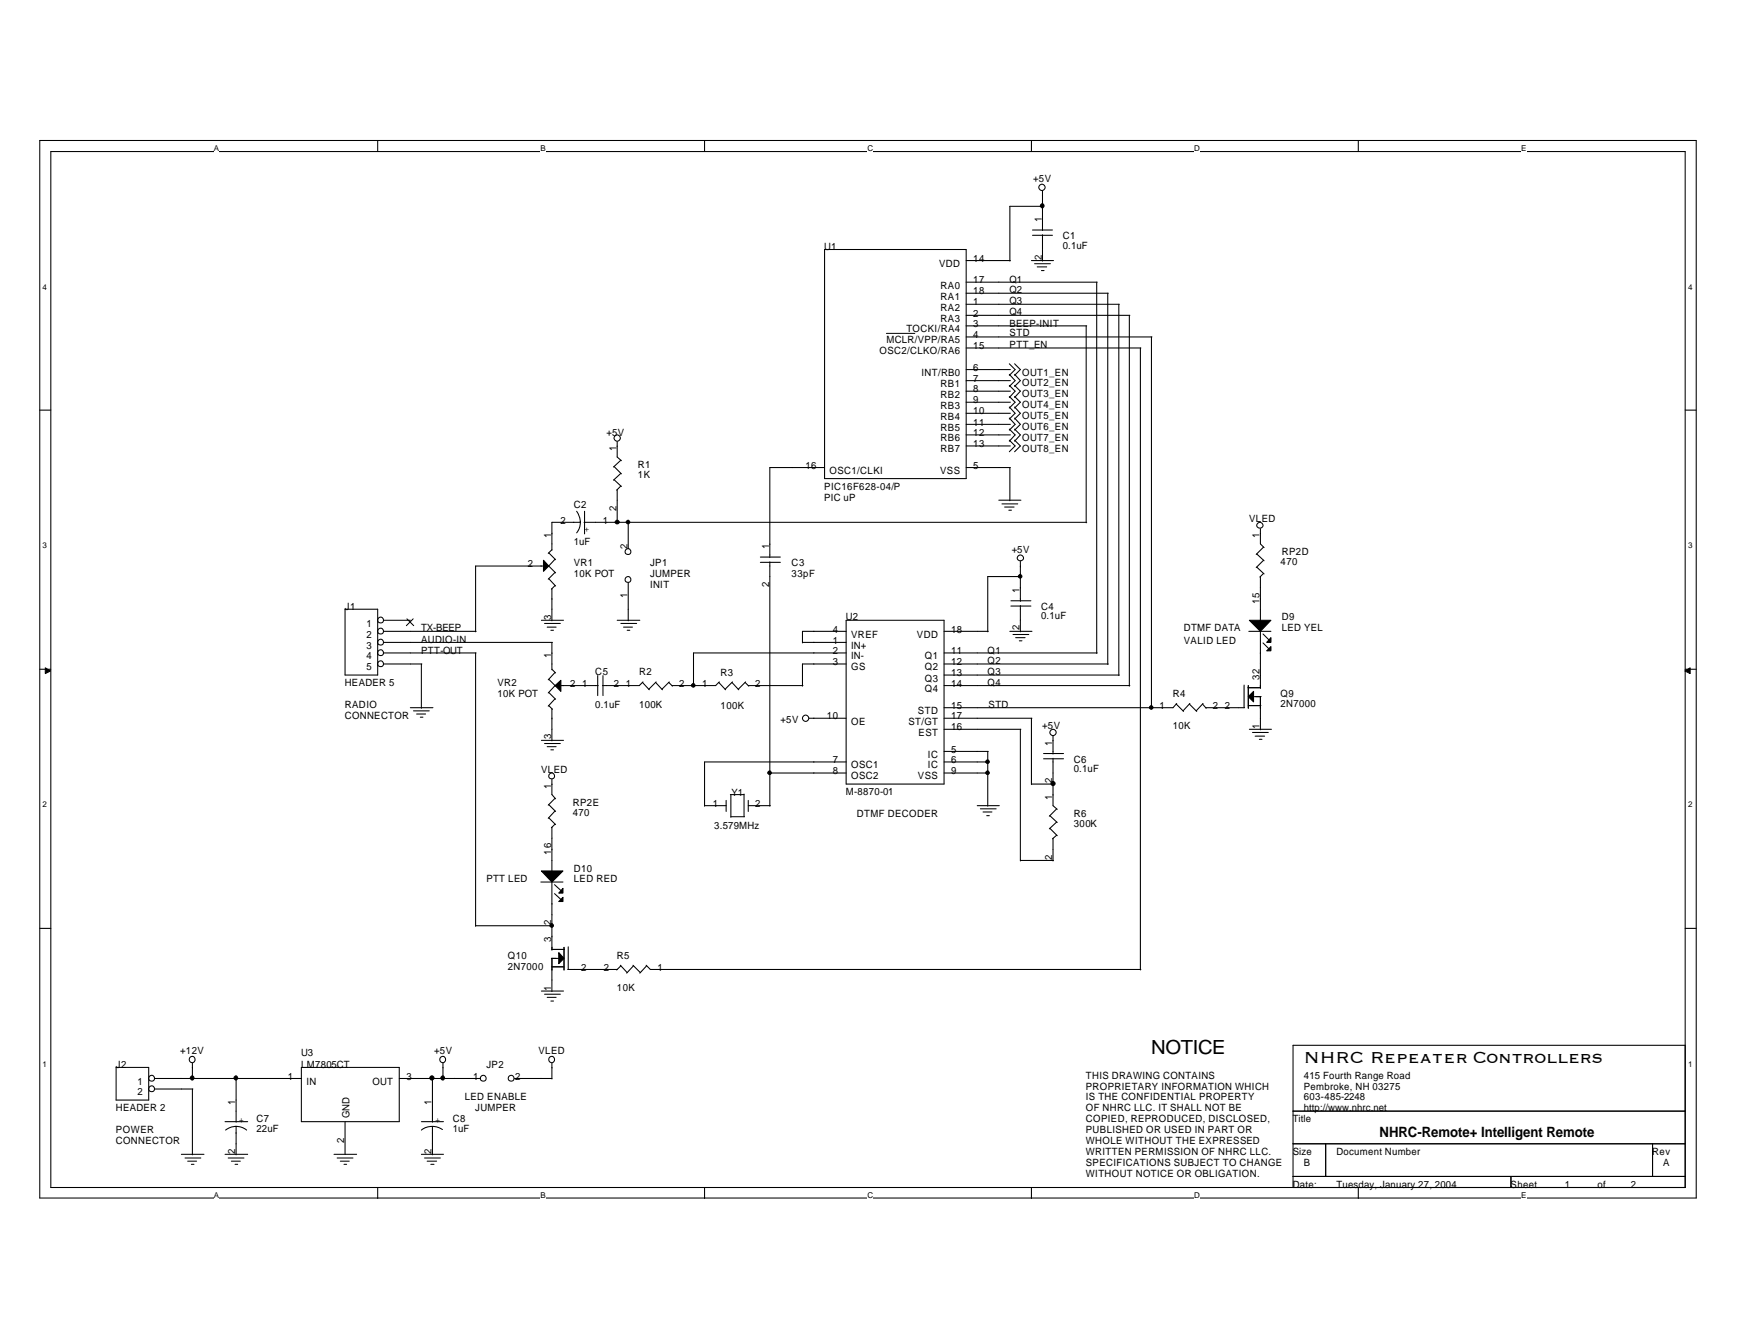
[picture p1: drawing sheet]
<svg xmlns="http://www.w3.org/2000/svg" width="279mm" height="216mm" viewBox="0 0 279 216" stroke-linecap="round" stroke-linejoin="round" font-family="sans-serif">
<path d="M6.4 22.6h266.4v170h-266.4zM8.2 24.4h262.9v166.5h-262.9z" fill="none" stroke="#000" stroke-width=".17"/>
<g fill="#fff">
<path d="M34.4 23.1h.7v1.5h-.7z"/>
<path d="M34.4 191.4h.7v1.5h-.7z"/>
</g>
<path d="M60.8 22.6v1.8M60.8 190.9v1.8" fill="none" stroke="#000" stroke-width=".17"/>
<g fill="#fff">
<path d="M87 23.1h.8v1.5h-.8z"/>
<path d="M87 191.4h.8v1.5h-.8z"/>
</g>
<path d="M113.3 22.6v1.8M113.3 190.9v1.8" fill="none" stroke="#000" stroke-width=".17"/>
<g fill="#fff">
<path d="M139.5 23.1h1v1.5h-1z"/>
<path d="M139.5 191.4h1v1.5h-1z"/>
</g>
<path d="M165.9 22.6v1.8M165.9 190.9v1.8" fill="none" stroke="#000" stroke-width=".17"/>
<g fill="#fff">
<path d="M192.1 23.1h.9v1.5h-.9z"/>
<path d="M192.1 191.4h.9v1.5h-.9z"/>
</g>
<path d="M218.5 22.6v1.8M218.5 190.9v1.8" fill="none" stroke="#000" stroke-width=".17"/>
<g fill="#fff">
<path d="M244.7 23.1h.8v1.5h-.8z"/>
<path d="M244.7 191.4h.8v1.5h-.8z"/>
<path d="M6.9 45.4h.6v1.4h-.6z"/>
<path d="M271.5 45.4h.7v1.4h-.7z"/>
<path d="M6.9 87h.6v1.4h-.6z"/>
<path d="M271.5 87h.7v1.4h-.7z"/>
</g>
<path d="M6.4 65.9h1.8M271.1 65.9h1.7" fill="none" stroke="#000" stroke-width=".17"/>
<g fill="#fff">
<path d="M6.9 128.6h.6v1.4h-.6z"/>
<path d="M271.5 128.6h.7v1.4h-.7z"/>
</g>
<path d="M6.4 107.6h1.8M271.1 107.6h1.7" fill="none" stroke="#000" stroke-width=".17"/>
<g fill="#000" stroke="#000" stroke-width=".16">
<path d="M7.3 107.4l.8 .5-.8 .4z" fill-rule="evenodd"/>
<path d="M271 107.9l.9-.5v.9z" fill-rule="evenodd"/>
</g>
<g fill="#fff">
<path d="M6.9 170.3h.6v1.4h-.6z"/>
<path d="M271.5 170.3h.7v1.4h-.7z"/>
</g>
<g fill="none" stroke="#000" stroke-width=".17">
<path d="M166.1 37.8h3.2M166.1 37h3.2M167.7 30.7v6.4M167.7 37.7v4.3M167.8 33.2h-5.4v8.8M132.6 40.1h22.8v36.8h-22.8zM155.4 41.9h7.1M155.4 45.4h21.1M155.4 47.1h22.9M155.4 48.9h24.6M155.4 50.7h26.3M155.4 59.4h7.1"/>
<path d="M155.4 52.4h19.4M155.4 55.9h28.1M155.4 54.2h29.9M162.4 58.5l.9 .9-.9 .9M163.2 58.5l.9 .9-.9 .9M165.9 41.9h3.6M166.4 42.4h2.6M166.8 42.9h1.6M167.5 43.5h.4M174.7 52.4v31.7M176.4 45.4v59.7M178.2 47.1v59.7"/>
<path d="M180 48.9v59.7M181.7 50.7v59.6M183.4 55.9v100M185.2 54.2v59.7M98.8 75l1.2 1.2M98.8 77.1l1.2 1.1M99.3 71v2.5l.7 .6M99.3 78.7v5.4M99.9 74l-1.2 1.1M99.9 76.1l-1.2 1.1M99.9 78.1l-.7 .7M132.6 75.2h-8.8v14.4"/>
<path d="M155.4 61.2h7.1M155.4 62.9h7.1M155.4 64.7h7.1M155.4 66.4h7.1M155.4 68.2h7.1M155.4 69.9h7.1M155.4 71.7h7.1M155.4 75.2h7.1M162.4 60.2l.9 1-.9 .9M162.4 62l.9 .9-.9 1M162.4 63.7l.9 1-.9 .9M162.4 65.4l.9 1-.9 1"/>
<path d="M162.4 67.2l.9 1-.9 1M162.4 69l.9 .9-.9 1M162.4 70.8l.9 .9-.9 .9M162.4 75.2v5.3M163.2 60.2l.9 1-.9 .9M163.2 62l.9 .9-.9 1M163.2 63.7l.9 1-.9 .9M163.2 65.4l.9 1-.9 1M163.2 67.2l.9 1-.9 1M163.2 69l.9 .9-.9 1M163.2 70.8l.9 .9-.9 .9M55.5 97.9h5.3v10.6h-5.3z"/>
<path d="M61.8 99.7h4.2M87.1 99.7h3.5M87.4 91h-10.9v10.6M88.3 88.9l1.1 1.1M88.3 91l1.1 1.1M88.3 93l1.1 1.2M88.8 94.6v5.2M88.8 88.4l-.6 .6M89.3 89.9l-1.1 1.2M89.3 92l-1.1 1.1M89.3 94.1l-.6 .6M92.8 82.2l.4 1 .1 .8"/>
<path d="M93.3 84l-.2 1-.3 .7M93.3 84h-4.5v4.5M93.9 84h80.9M94 82.2v3.6M99.3 99.7h3.6M101.1 84v4.2M101.1 93.7v6.1M122.3 90.4h3.2M122.3 89.6h3.2M123.8 90.3v39.3M136.1 99.7h15.8v26.3h-15.8zM160.7 80.4h3.5"/>
<path d="M161.2 81h2.5M161.6 81.5h1.5M162.3 82h.4M162.6 97.4h3.2M162.6 96.6h3.2M164.1 90.2v6.5M164.1 97.3v4.3M164.2 92.7h-5.3v8.9M202.1 89l1.2 1.1M202.1 91.2l1.2 1.1M202.7 85v2.4l.6 .6M202.7 92.7v7.1"/>
<path d="M203.2 87.9l-1.1 1.2M203.2 90.1l-1.1 1.1M203.2 92.2l-.5 .6M61.8 101.5h14.8M61.8 103.3h27.1M61.8 105h14.8M61.8 106.7h6.1M66 113.8h3.6M66.5 114.3h2.5M67 114.8h1.5M67.6 115.3h.4M67.8 106.7v7.2"/>
<path d="M76.5 105v43.9M87.1 119h3.5M87.6 119.5h2.5M87.6 100.2h2.5M88 100.8h1.5M88.3 109.2l1.1 1.1M88.3 111.3l1.1 1.1M88.3 113.4l.6 .6M88.6 101.3h.4M88.8 103.3v4.4M88.8 113.9v5.2M88.8 107.6l.6 .6"/>
<path d="M89.3 108.1l-1.1 1.2M89.3 110.2l-1.1 1.2M89.3 112.3l-1.1 1.2M90.2 110.2h6M96.1 108.6v3.2M97 108.6v3.2M99.9 100.2h2.5M100.3 100.8h1.4M100.9 101.3h.4M103.3 109.7l1.1 1.2M103.4 109.6l-.6 .6h-5.9M105.5 109.7l1.1 1.2"/>
<path d="M105.5 109.6l-1.1 1.2M107.6 109.7l.6 .6M107.7 109.6l-1.2 1.2M115.6 109.7l1.1 1.2M115.7 109.6l-.6 .6h-7M117.7 109.7l1.1 1.2M117.8 109.6l-1.2 1.2M119.8 109.7l.6 .6M119.9 109.6l-1.2 1.2M120.4 110.2h8.8M129.1 103.3h7M130.2 115.5h5.9"/>
<path d="M136.1 101.5h-7v1.9M136.1 105h-24.5v5.3M136.1 106.7h-7v3.6M151.9 101.5h7.1M151.9 117.2h12.3M151.9 115.5h14.1M151.9 110.2h29.8M151.9 105h24.6M151.9 106.7h26.4M151.9 108.5h28.1M162.4 101.5h3.6M162.9 102h2.6"/>
<path d="M163.4 102.5h1.5M164 103h.4M164.1 117.2v21.2M165.9 115.5v10.6M169.4 118.3v2.9M189.2 113.2l1.2 1.2M189.3 113.1l-.6 .7h-36.8M191.3 113.2l1.2 1.2M191.4 113.1l-1.1 1.2M193.4 113.2l.6 .7M193.5 113.1l-1.1 1.2M193.9 113.8h6.3"/>
<path d="M200.1 110.1v3.7M200.7 110.6h2M200.8 110.2v3.7M200.8 113.4h2M200.9 101.5h3.5M201 117.2h3.5M201.5 117.8h2.5M201.6 112h1.2M201.9 118.3h1.5M202.6 118.9h.4M202.7 101.5v9.1M202.7 112v5.3"/>
<path d="M203.2 101.9l.9 .9M203.2 103.4l.9 .9M88 120h1.5M88.3 129.3l1.1 1.2M88.3 131.5l1.1 1.1M88.6 120.5h.4M88.8 125.3v2.4l.6 .7M88.8 133v7.1M89.3 128.3l-1.1 1.1M89.3 130.4l-1.1 1.2M89.3 132.5l-.6 .6M113.3 129.5h3.5"/>
<path d="M116.8 128.7v1.8M117.5 127.7h2.2M117.6 127.7v3.7M117.6 131.3h2.2M119.7 127.7v3.6M120.4 129.5h3.5M120.4 128.7v1.8M123.8 124.3h12.3M136.1 122.5h-22.8v7.1M151.9 124.3h7.1M151.9 122.5h7.1M151.9 120.8h7.1"/>
<path d="M157.2 129.5h3.5M157.7 130h2.5M158.1 130.5h1.5M158.7 131.1h.4M158.9 120.8v8.8M164.1 138.3h5.4M165.9 126h3.6M167.9 122h3.2M167.9 121.1h3.2M168.9 131.1l1.2 1.1M168.9 133.2l1.2 1.1M169.4 121.9v7.6l.7 .6"/>
<path d="M169.4 134.8v3.6M170 130l-1.2 1.2M170 132.1l-1.2 1.1M170 134.3l-.7 .6M6.4 149.2h1.8M76.5 148.8h12.4M87 141.8h3.6M87.1 159.3h3.5M87.6 159.8h2.5M88.7 154.1h1.2M88.7 155.4h2M88.8 141.8v10.9"/>
<path d="M88.8 154.1v5.3M88.8 152.6h2M89.2 142.2l1 1M89.2 143.7l1 .9M90.7 152.3v3.6M91.3 155.9h8M91.4 152.2v3.7M99.8 155.2l1.1 1.2M99.9 155.3l-.7 .6M101.8 155.2l1.2 1.2M101.9 155.3l-1.1 1.1M103.9 155.2l.7 .7h78.9"/>
<path d="M104 155.3l-1.1 1.1M271.1 149.2h1.7M18.7 171.6h5.2v5.2h-5.2zM24.9 173.4h23.6M24.9 175.1h6.1M30.9 170.9v2.6M30.9 175.1v10.6M38 173.3v7.1M48.5 171.6h15.7v8.7h-15.7zM64.2 173.4h13.1M69.6 173.3v7.1M71.3 170.9v2.6"/>
<path d="M82.8 173.4h6M88 160.3h1.5M88.6 160.9h.4M88.8 170.9v2.6M208 168h63.1v22.9h-63.1zM208 178.6h63.1M29.2 185.6h3.6M29.8 186.2h2.5M30.2 186.7h1.4M30.8 187.2h.4M36.2 185.6h3.6M36.2 180.3h3.6"/>
<path d="M36.7 186.2h2.5M37.2 186.7h1.5M37.8 187.2h.4M38 181.1l1 .2 .7 .4M38 181.1l-.8 .1-.9 .5M38 181.1v4.6M53.7 185.6h3.7M54.2 186.2h2.6M54.7 186.7h1.5M55.3 187.2h.5M55.5 180.3v5.3M67.8 185.6h3.5"/>
<path d="M67.8 180.3h3.5M68.3 186.2h2.5M68.7 186.7h1.5M69.3 187.2h.5M69.6 181.1a2.79 2.79 0 0 1 1.6 .5M69.6 181.1l-1.2 .2-.6 .4M69.6 181.1v4.6M208 183.9h63.1M208 189.1h63.1M213.2 183.9v5.2M243 189.1v1.8M265.8 183.9v5.2"/>
<circle cx="167.6" cy="30.1" r=".5"/>
<circle cx="99.3" cy="70.4" r=".5"/>
<circle cx="61.2" cy="99.7" r=".47"/>
<circle cx="101" cy="93.2" r=".47"/>
<circle cx="101" cy="88.7" r=".47"/>
<circle cx="164.2" cy="89.7" r=".48"/>
<circle cx="202.7" cy="84.4" r=".48"/>
<circle cx="61.2" cy="103.2" r=".47"/>
<circle cx="61.2" cy="101.5" r=".47"/>
<circle cx="61.2" cy="104.9" r=".47"/>
<circle cx="61.2" cy="106.7" r=".47"/>
<circle cx="129.6" cy="115.5" r=".5"/>
<circle cx="169.4" cy="117.8" r=".5"/>
<circle cx="88.7" cy="124.7" r=".47"/>
<circle cx="24.4" cy="173.3" r=".47"/>
<circle cx="24.4" cy="175" r=".47"/>
<circle cx="30.9" cy="170.3" r=".49"/>
<circle cx="71.2" cy="170.3" r=".49"/>
<circle cx="77.7" cy="173.3" r=".47"/>
<circle cx="82.2" cy="173.3" r=".47"/>
<circle cx="88.7" cy="170.3" r=".49"/>
</g>
<g fill="#000" stroke="#000" stroke-width=".17">
<path d="M87.4 90.1l.9 .9-.9 .8z" fill-rule="evenodd"/>
<path d="M201 99.7h3.4l-1.7 1.8z" fill-rule="evenodd"/>
<path d="M89.3 110.2l.9-.8v1.7z" fill-rule="evenodd"/>
<path d="M200.8 112l.8-.9v1.7z" fill-rule="evenodd"/>
<path d="M204.4 102.5v.8h-.6z" fill-rule="evenodd"/>
<path d="M203.8 104.6l.6-.7v.7z" fill-rule="evenodd"/>
<path d="M87.1 140h3.5l-1.8 1.8z" fill-rule="evenodd"/>
<path d="M90.6 142.8v.8h-.7z" fill-rule="evenodd"/>
<path d="M90.6 144.3v.6h-.7z" fill-rule="evenodd"/>
<path d="M89.9 153.1l.8 1-.8 .8z" fill-rule="evenodd"/>
<circle cx="167.6" cy="33.1" r=".31"/>
<circle cx="99.3" cy="83.9" r=".31"/>
<circle cx="101" cy="83.9" r=".29"/>
<circle cx="164.1" cy="92.6" r=".29"/>
<circle cx="111.5" cy="110.2" r=".29"/>
<circle cx="185.2" cy="113.7" r=".29"/>
<circle cx="123.8" cy="124.2" r=".29"/>
<circle cx="158.8" cy="124.2" r=".29"/>
<circle cx="158.8" cy="122.4" r=".29"/>
<circle cx="169.4" cy="126" r=".33"/>
<circle cx="88.7" cy="148.8" r=".29"/>
<circle cx="30.9" cy="173.3" r=".31"/>
<circle cx="37.9" cy="173.3" r=".31"/>
<circle cx="69.5" cy="173.3" r=".33"/>
<circle cx="71.2" cy="173.3" r=".31"/>
</g>
<path d="M142.6 53.6h4.6M65.4 99.5l1.1 1.1M66.5 99.5l-1.1 1.1" fill="none" stroke="#000" stroke-width=".16"/>
<text font-size="3.3" x="209.7" y="170.9">NHRC Repeater Controllers</text>
<text font-size="3.1" x="185.2" y="169.5">NOTICE</text>
<text font-size="2.3" x="221.9" y="182.7">NHRC-Remote+ Intelligent Remote</text>
<g font-size="1.6">
<text x="166.2" y="29.3">+5V</text>
<text x="167.6" y="35.7" transform="rotate(-90 167.6 35.7)">1</text>
<text x="132.6" y="40.2">U1</text>
<text x="167.6" y="41.8" transform="rotate(-90 167.6 41.8)">2</text>
<text x="170.9" y="38.4">C1</text>
<text x="170.9" y="40">0.1uF</text>
<text x="151" y="42.9">VDD</text>
<text x="151.3" y="46.4">RA0</text>
<text x="156.5" y="45.6">17</text>
<text x="156.5" y="47.3">18</text>
<text x="156.5" y="42.1">14</text>
<text x="162.4" y="45.5">Q1</text>
<text x="162.4" y="47.2">Q2</text>
<text x="145.8" y="53.4">TOCKI/RA4</text>
<text x="151.3" y="48.2">RA1</text>
<text x="151.3" y="50">RA2</text>
<text x="151.3" y="51.7">RA3</text>
<text x="156.5" y="49.1">1</text>
<text x="156.5" y="50.9">2</text>
<text x="156.5" y="52.6">3</text>
<text x="162.4" y="48.9">Q3</text>
<text x="162.4" y="52.5">BEEP-INIT</text>
<text x="162.4" y="50.7">Q4</text>
<text x="141.5" y="57">OSC2/CLKO/RA6</text>
<text x="142.6" y="55.2">MCLR/VPP/RA5</text>
<text x="156.5" y="59.6">6</text>
<text x="156.5" y="56.1">15</text>
<text x="156.5" y="54.4">4</text>
<text x="162.4" y="54">STD</text>
<text x="162.4" y="56">PTT_EN</text>
<text x="148.3" y="60.5">INT/RB0</text>
<text x="151.3" y="62.2">RB1</text>
<text x="151.3" y="63.9">RB2</text>
<text x="151.3" y="65.7">RB3</text>
<text x="156.5" y="61.4">7</text>
<text x="156.5" y="63.1">8</text>
<text x="156.5" y="64.9">9</text>
<text x="164.4" y="60.4">OUT1_EN</text>
<text x="164.4" y="62.1">OUT2_EN</text>
<text x="164.4" y="63.8">OUT3_EN</text>
<text x="164.4" y="65.6">OUT4_EN</text>
<text x="97.5" y="70">+5V</text>
<text x="151.3" y="67.5">RB4</text>
<text x="151.3" y="69.3">RB5</text>
<text x="151.3" y="71">RB6</text>
<text x="156.5" y="66.6">10</text>
<text x="156.5" y="68.4">11</text>
<text x="156.5" y="70.1">12</text>
<text x="156.5" y="71.9">13</text>
<text x="164.4" y="67.3">OUT5_EN</text>
<text x="164.4" y="69.1">OUT6_EN</text>
<text x="164.4" y="70.9">OUT7_EN</text>
<text x="99.1" y="72.6" transform="rotate(-90 99.1 72.6)">1</text>
<text x="102.6" y="75.3">R1</text>
<text x="102.6" y="76.8">1K</text>
<text x="129.5" y="75.4">16</text>
<text x="133.4" y="76.2">OSC1/CLKI</text>
<text x="151.2" y="76.2">VSS</text>
<text x="151.3" y="72.7">RB7</text>
<text x="156.5" y="75.4">5</text>
<text x="164.4" y="72.6">OUT8_EN</text>
<text x="92.3" y="81.7">C2</text>
<text x="99.1" y="82.1" transform="rotate(-90 99.1 82.1)">2</text>
<text x="132.6" y="78.7">PIC16F628-04/P</text>
<text x="132.6" y="80.5">PIC uP</text>
<text x="200.9" y="84">VLED</text>
<text x="88.6" y="86.5" transform="rotate(-90 88.6 86.5)">1</text>
<text x="90.2" y="84.2">2</text>
<text x="92.3" y="87.5">1uF</text>
<text x="94" y="84.8" transform="rotate(90 94 84.8)">+</text>
<text x="96.9" y="84.2">1</text>
<text x="100.9" y="88.3" transform="rotate(-90 100.9 88.3)">2</text>
<text x="123.7" y="88.3" transform="rotate(-90 123.7 88.3)">1</text>
<text x="162.7" y="88.9">+5V</text>
<text x="202.6" y="86.5" transform="rotate(-90 202.6 86.5)">1</text>
<text x="206.2" y="89.2">RP2D</text>
<text x="84.9" y="91.2">2</text>
<text x="92.3" y="91">VR1</text>
<text x="92.3" y="92.8">10K POT</text>
<text x="104.6" y="91">JP1</text>
<text x="104.6" y="92.8">JUMPER</text>
<text x="104.6" y="94.5">INIT</text>
<text x="123.7" y="94.4" transform="rotate(-90 123.7 94.4)">2</text>
<text x="127.3" y="91">C3</text>
<text x="127.3" y="92.8">33pF</text>
<text x="164" y="95.3" transform="rotate(-90 164 95.3)">1</text>
<text x="206" y="90.8">470</text>
<text x="55.5" y="98">J1</text>
<text x="58.9" y="100.8">1</text>
<text x="67.7" y="101.5">TX-BEEP</text>
<text x="88.6" y="99.7" transform="rotate(-90 88.6 99.7)">3</text>
<text x="100.9" y="96.1" transform="rotate(-90 100.9 96.1)">1</text>
<text x="133.9" y="101.7">4</text>
<text x="136.1" y="99.7">U2</text>
<text x="153" y="101.7">18</text>
<text x="164" y="101.3" transform="rotate(-90 164 101.3)">2</text>
<text x="167.5" y="98">C4</text>
<text x="167.5" y="99.6">0.1uF</text>
<text x="190.4" y="101.5">DTMF DATA</text>
<text x="202.6" y="97" transform="rotate(-90 202.6 97)">15</text>
<text x="206.2" y="99.7">D9</text>
<text x="206.2" y="101.5">LED YEL</text>
<text x="58.9" y="102.5">2</text>
<text x="58.9" y="104.3">3</text>
<text x="58.9" y="106">4</text>
<text x="58.9" y="107.8">5</text>
<text x="67.7" y="103.3">AUDIO-IN</text>
<text x="67.7" y="105.1">PTT-OUT</text>
<text x="88.6" y="105.8" transform="rotate(-90 88.6 105.8)">1</text>
<text x="133.9" y="103.5">1</text>
<text x="133.9" y="105.2">2</text>
<text x="133.9" y="106.9">3</text>
<text x="136.9" y="104.3">IN+</text>
<text x="136.9" y="106">IN-</text>
<text x="136.9" y="102.5">VREF</text>
<text x="136.9" y="107.8">GS</text>
<text x="147.5" y="102.5">VDD</text>
<text x="148.8" y="106">Q1</text>
<text x="148.8" y="107.8">Q2</text>
<text x="153" y="105.2">11</text>
<text x="153" y="106.9">12</text>
<text x="158.8" y="106.8">Q2</text>
<text x="158.8" y="105.1">Q1</text>
<text x="190.4" y="103.5">VALID LED</text>
<text x="55.5" y="113.8">RADIO</text>
<text x="55.5" y="110.3">HEADER 5</text>
<text x="80" y="110.3">VR2</text>
<text x="80" y="112">10K POT</text>
<text x="91.7" y="110.4">2</text>
<text x="93.6" y="110.4">1</text>
<text x="95.8" y="108.5">C5</text>
<text x="95.8" y="113.8">0.1uF</text>
<text x="98.7" y="110.4">2</text>
<text x="100.7" y="110.4">1</text>
<text x="102.8" y="108.5">R2</text>
<text x="102.8" y="113.8">100K</text>
<text x="109.2" y="110.4">2</text>
<text x="112.9" y="110.4">1</text>
<text x="115.9" y="108.7">R3</text>
<text x="115.9" y="114">100K</text>
<text x="121.5" y="110.4">2</text>
<text x="148.8" y="109.6">Q3</text>
<text x="148.8" y="111.3">Q4</text>
<text x="153" y="108.7">13</text>
<text x="153" y="110.4">14</text>
<text x="153" y="114">15</text>
<text x="158.8" y="108.5">Q3</text>
<text x="158.8" y="110.3">Q4</text>
<text x="159" y="113.8">STD</text>
<text x="186.5" y="114">1</text>
<text x="188.6" y="112">R4</text>
<text x="195.1" y="114">2</text>
<text x="197" y="114">2</text>
<text x="202.6" y="109.3" transform="rotate(-90 202.6 109.3)">32</text>
<text x="206" y="112">Q9</text>
<text x="206" y="113.6">2N7000</text>
<text x="55.5" y="115.6">CONNECTOR</text>
<text x="88.6" y="118.9" transform="rotate(-90 88.6 118.9)">3</text>
<text x="125.6" y="116.2">+5V</text>
<text x="133" y="115.7">10</text>
<text x="136.9" y="116.5">OE</text>
<text x="146.1" y="116.5">ST/GT</text>
<text x="147.7" y="114.8">STD</text>
<text x="147.7" y="118.3">EST</text>
<text x="153" y="117.4">16</text>
<text x="153" y="115.7">17</text>
<text x="167.6" y="117.3">+5V</text>
<text x="169.2" y="119.9" transform="rotate(-90 169.2 119.9)">1</text>
<text x="188.6" y="117.3">10K</text>
<text x="202.6" y="117.2" transform="rotate(-90 202.6 117.2)">1</text>
<text x="87" y="124.3">VLED</text>
<text x="133.9" y="124.5">8</text>
<text x="133.9" y="122.7">7</text>
<text x="136.9" y="125.3">OSC2</text>
<text x="136.9" y="123.5">OSC1</text>
<text x="147.7" y="125.3">VSS</text>
<text x="149.3" y="121.8">IC</text>
<text x="149.3" y="123.5">IC</text>
<text x="153" y="124.5">9</text>
<text x="153" y="121">5</text>
<text x="153" y="122.7">6</text>
<text x="169.2" y="125.9" transform="rotate(-90 169.2 125.9)">2</text>
<text x="172.7" y="122.6">C6</text>
<text x="172.7" y="124.1">0.1uF</text>
<text x="88.6" y="126.8" transform="rotate(-90 88.6 126.8)">1</text>
<text x="92.1" y="129.5">RP2E</text>
<text x="92.1" y="131.1">470</text>
<text x="114.6" y="129.7">1</text>
<text x="117.7" y="128">Y1</text>
<text x="121.5" y="129.7">2</text>
<text x="136.1" y="127.8">M-8870-01</text>
<text x="137.8" y="131.3">DTMF DECODER</text>
<text x="169.2" y="128.6" transform="rotate(-90 169.2 128.6)">1</text>
<text x="172.7" y="131.3">R6</text>
<text x="88.6" y="137.4" transform="rotate(-90 88.6 137.4)">16</text>
<text x="114.9" y="133.3">3.579MHz</text>
<text x="172.7" y="132.9">300K</text>
<text x="78.2" y="141.8">PTT LED</text>
<text x="92.3" y="140.1">D10</text>
<text x="92.3" y="141.8">LED RED</text>
<text x="169.2" y="138.2" transform="rotate(-90 169.2 138.2)">2</text>
<text x="88.6" y="148.7" transform="rotate(-90 88.6 148.7)">2</text>
<text x="81.7" y="154.1">Q10</text>
<text x="81.7" y="155.9">2N7000</text>
<text x="88.6" y="151.4" transform="rotate(-90 88.6 151.4)">3</text>
<text x="99.2" y="154.1">R5</text>
<text x="88.6" y="159.3" transform="rotate(-90 88.6 159.3)">1</text>
<text x="93.5" y="156">2</text>
<text x="97.1" y="156">2</text>
<text x="99.2" y="159.3">10K</text>
<text x="105.7" y="156">1</text>
<text x="18.6" y="171.6">J2</text>
<text x="29" y="169.5">+12V</text>
<text x="46.3" y="173.6">1</text>
<text x="48.4" y="169.8">U3</text>
<text x="48.4" y="171.6">LM7805CT</text>
<text x="65.4" y="173.6">3</text>
<text x="69.8" y="169.5">+5V</text>
<text x="76.1" y="173.6">1</text>
<text x="78.2" y="171.6">JP2</text>
<text x="82.9" y="173.6">2</text>
<text x="86.6" y="169.5">VLED</text>
<text x="174.7" y="173.4">THIS DRAWING CONTAINS</text>
<text x="209.7" y="173.4">415 Fourth Range Road</text>
<text x="18.6" y="178.6">HEADER 2</text>
<text x="22.1" y="174.4">1</text>
<text x="22.1" y="176.1">2</text>
<text x="37.8" y="177.7" transform="rotate(-90 37.8 177.7)">1</text>
<text x="49.3" y="174.4">IN</text>
<text x="56.2" y="179.7" transform="rotate(-90 56.2 179.7)">GND</text>
<text x="59.9" y="174.4">OUT</text>
<text x="69.4" y="177.7" transform="rotate(-90 69.4 177.7)">1</text>
<text x="74.8" y="176.9">LED ENABLE</text>
<text x="76.5" y="178.6">JUMPER</text>
<text x="174.7" y="175.2">PROPRIETARY INFORMATION WHICH</text>
<text x="174.7" y="176.9">IS THE CONFIDENTIAL PROPERTY</text>
<text x="174.7" y="178.6">OF NHRC LLC. IT SHALL NOT BE</text>
<text x="209.7" y="175.2">Pembroke, NH 03275</text>
<text x="209.7" y="176.9">603-485-2248</text>
<text x="209.7" y="178.6">http://www.nhrc.net</text>
<text x="18.6" y="183.9">CONNECTOR</text>
<text x="18.6" y="182.1">POWER</text>
<text x="37.8" y="185.5" transform="rotate(-90 37.8 185.5)">2</text>
<text x="38.4" y="180.6">+</text>
<text x="41.2" y="180.4">C7</text>
<text x="41.2" y="181.9">22uF</text>
<text x="55.4" y="183.7" transform="rotate(-90 55.4 183.7)">2</text>
<text x="69.4" y="185.5" transform="rotate(-90 69.4 185.5)">2</text>
<text x="70" y="180.6">+</text>
<text x="72.8" y="180.4">C8</text>
<text x="72.8" y="181.9">1uF</text>
<text x="174.7" y="180.4">COPIED, REPRODUCED, DISCLOSED,</text>
<text x="174.7" y="182.1">PUBLISHED OR USED IN PART OR</text>
<text x="174.7" y="183.9">WHOLE WITHOUT THE EXPRESSED</text>
<text x="174.7" y="185.7">WRITTEN PERMISSION OF NHRC LLC.</text>
<text x="207.9" y="180.4">Title</text>
<text x="207.9" y="185.7">Size</text>
<text x="215" y="185.7">Document Number</text>
<text x="265.8" y="185.7">Rev</text>
<text x="174.7" y="187.4">SPECIFICATIONS SUBJECT TO CHANGE</text>
<text x="174.7" y="189.1">WITHOUT NOTICE OR OBLIGATION.</text>
<text x="207.9" y="190.9">Date:</text>
<text x="209.7" y="187.4">B</text>
<text x="215" y="190.9">Tuesday, January 27, 2004</text>
<text x="243" y="190.9">Sheet</text>
<text x="251.7" y="190.9">1</text>
<text x="257" y="190.9">of</text>
<text x="262.3" y="190.9">2</text>
<text x="267.5" y="187.4">A</text>
</g>
<g font-size="1.3">
<text x="34.4" y="24.3">A</text>
<text x="87" y="24.3">B</text>
<text x="139.5" y="24.3">C</text>
<text x="192.1" y="24.3">D</text>
<text x="244.7" y="24.3">E</text>
<text x="6.9" y="46.6">4</text>
<text x="271.5" y="46.6">4</text>
<text x="6.9" y="88.1">3</text>
<text x="271.5" y="88.1">3</text>
<text x="6.9" y="129.8">2</text>
<text x="271.5" y="129.8">2</text>
<text x="6.9" y="171.4">1</text>
<text x="271.5" y="171.4">1</text>
<text x="34.4" y="192.6">A</text>
<text x="87" y="192.6">B</text>
<text x="139.5" y="192.6">C</text>
<text x="192.1" y="192.6">D</text>
<text x="244.7" y="192.6">E</text>
</g>
</svg>
